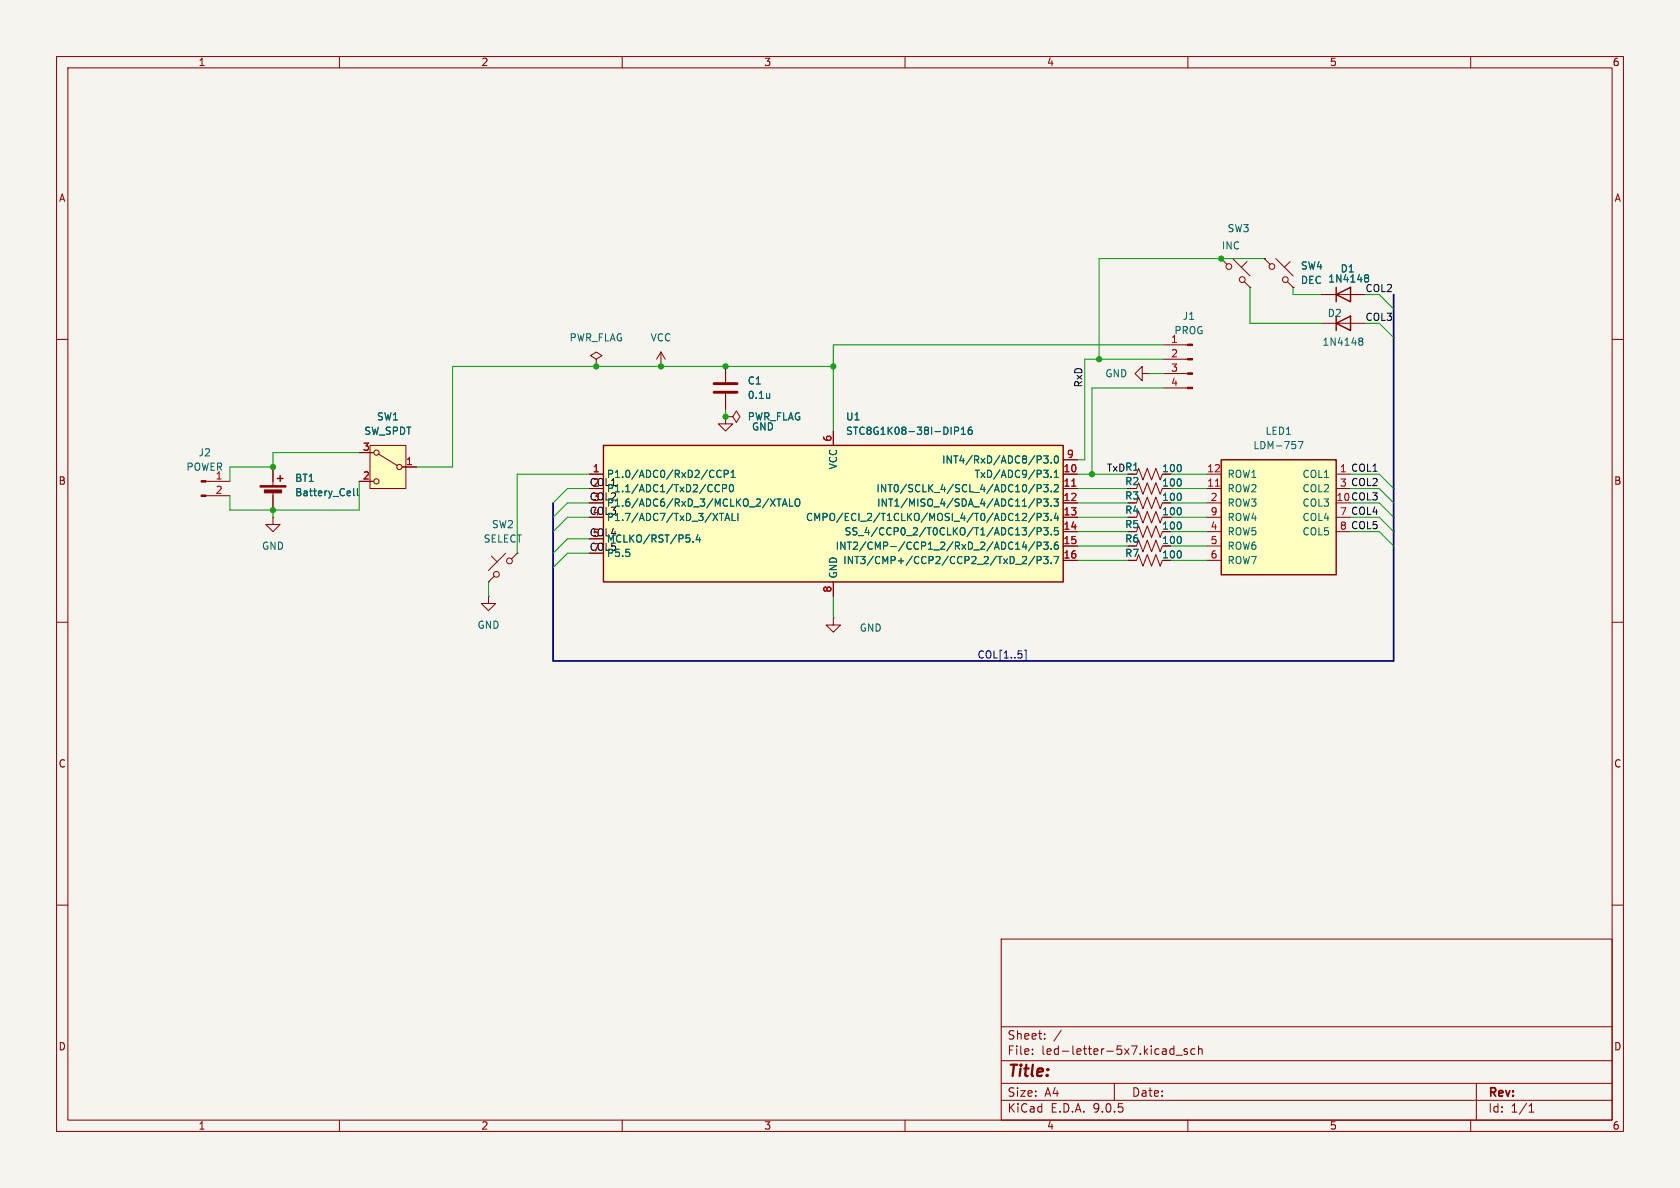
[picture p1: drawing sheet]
<svg xmlns="http://www.w3.org/2000/svg" width="297mm" height="210mm" viewBox="0 0 297 210" stroke-linecap="round" stroke-linejoin="round" font-family="sans-serif">
<path d="M0 0h297v210h-297z" fill="#f5f4ef" stroke="#f5f4ef" stroke-width=".18"/>
<g fill="none" stroke="#840000" stroke-width=".18">
<path d="M10 10h277v190h-277zM12 12h273v186h-273zM60 10v2M110 10v2M160 10v2M210 10v2M260 10v2M10 60h2M285 60h2M200.9 91.4l.4-1 .8 2.1 .7-2.1 .8 2.1 .7-2.1 .8 2.1 .4-1.1M10 110h2M285 110h2"/>
<path d="M10 160h2M177 166h108v32h-108zM285 160h2M60 198v2M110 198v2M160 198v2M177 194.5h108M177 191.5h108M177 187.5h108M177 181.5h108M182.5 186.3v.1M182.5 185.5v.1"/>
<path d="M184.7 183.6v.1M184.7 182.8v.1M187.6 182.1l-1.3 2M197 191.5v3M207.5 184.9v1.5M207.5 185.5l-.4-.1-.3 .3v.4l.2 .2h.5M207.9 186.5h1.1M209.9 185.5l-.4-.1-.2 .2 .1 .2 .5 .2v.3h-.6M210 198v2M211.2 185.5l-.4-.1-.3 .3v.4l.2 .2h.5M211.9 185.5l.2-.1 .4 .1v.9M211.9 184.9v1.5"/>
<path d="M260 198v2M261 191.5v6.5M270.3 196.6h.9M270.3 195.5l.4-.4v1.5"/>
</g>
<path d="M215.9 81.3h20.3v20.3h-20.3z" fill="#ffffc2"/>
<path d="M215.9 81.3h20.3v20.3h-20.3z" fill="none" stroke="#840000" stroke-width=".25"/>
<g fill="none" stroke="#840000" stroke-width=".18">
<path d="M213.4 83.8h2.5M213.4 86.4h2.5M213.4 88.9h2.5M213.4 91.4h2.5M213.4 94h2.5M213.4 96.5h2.5M213.4 99.1h2.5M236.2 83.8h2.6M236.2 86.4h2.6M236.2 91.4h2.6M236.2 94h2.6M147.3 109.2v1.3h1.3l-1.3 1.3-1.3-1.3h1.3"/>
<path d="M147.3 109.2h.1"/>
</g>
<path d="M214.9 85.9h.7" fill="none" stroke="#a90000" stroke-width=".18"/>
<path d="M229.5 78h.9l-.6 1.3" fill="none" stroke="#006464" stroke-width=".18"/>
<path d="M106.7 78.7h81.3v24.2h-81.3z" fill="#ffffc2"/>
<path d="M106.7 78.7h81.3v24.2h-81.3zM49 84.6h1M49.5 84.1v1" fill="none" stroke="#840000" stroke-width=".25"/>
<g fill="none" stroke="#840000" stroke-width=".18">
<path d="M128.3 73.7v1.2h1.2l-1.2 1.3-1.3-1.3h1.3M128.3 73.7h.1M147.3 76.2v2.5M36.4 85.1h4.2M36.4 87.6h4.2M48.3 91.4v1.3h1.2l-1.2 1.3-1.3-1.3h1.3M48.3 91.4h.1M48.3 82.6v3.3M48.3 86.9v3.3M86.9 98.3l1 1M89.4 97.8l-3 3M91.4 97.8l-1 1"/>
<path d="M91.4 97.8h.1M104.1 83.8h2.6M188 83.8h2.5M188 81.3h2.5M188 86.4h2.5M188 88.9h2.5M188 91.4h2.5M188 94h2.5M188 96.5h2.5M188 99.1h2.5M200.9 86.4l.4-1.1 .8 2.1 .7-2.1 .8 2.1 .7-2.1 .8 2.1 .4-1M86.4 102.9h.1"/>
<path d="M86.4 105.4v1.3h1.2l-1.2 1.3-1.3-1.3h1.3M86.4 105.4h.1M87.4 101.9l-1 1M147.3 102.9v2.5"/>
<circle cx="90.1" cy="99.2" r=".51"/>
<circle cx="87.8" cy="101.5" r=".51"/>
</g>
<g fill="none" stroke="#006464" stroke-width=".18">
<path d="M168.7 76.2l.7-.1 .1-.2-.1-.3-.7-.1v1.3M170 76.8h.7M170 75.9l.3-.4v1.3M171.8 75.5l-.4 .1a.86 .86 0 0 0 0 1.2l.4-.1 .1-.5-.3-.2-.3 .1-.1 .1M62.5 86.4v1.1l.2 .1M63.2 86.4v1.1l.2 .1M122.5 95.7v.1M123.4 94.5l-.3 .9h.8M123.7 95v.8M126.5 86.6l.3 .3 .4-.1M127.2 85.8l-.4-.1-.3 .3M127.2 90.7h.7"/>
<path d="M127.5 83.3a.6 .6 0 0 0-.8 .4 .6 .6 0 0 0 .5 .7l.3-.1M127.7 86.3h.6l.2-.2-.1-.3-.7-.1v1.2M128 83.8l.6-.1 .2-.1-.1-.3-.7-.2v1.3M128.2 92l.4-1.3 .4 1.3M128.3 91.7h.6M129.1 85.7h.1a.68 .68 0 0 1 .5 .6 .68 .68 0 0 1-.5 .6 .84 .84 0 0 1-.1-1.2zM129.2 84.4h.8M129.2 83.5l.4-.4v1.3M129.4 90.7v1.3h.6M130.5 90.7v1.3M137.3 88.2h.8M137.7 88.2v1.3"/>
<path d="M138.3 89.5l.4-1.3 .5 1.3M138.4 89.1h.6M139.6 88.2v1.3h.6M140.6 88.4l.3-.2a.43 .43 0 0 1 .5 .4v.5a.42 .42 0 0 1-.4 .4 .42 .42 0 0 1-.4-.4zM180.8 90.8l.4-.1 .3 .4-.8 .9h.8M180.9 98.4h.5l.1 .3-.8 .9h.8M181.1 95.8l-.3 .9h.7M181.4 96.3v.8M182.9 85.6l-1.1 1.6M182.9 88.1l-1.1 1.7M182.9 90.7l-1.1 1.6M182.9 93.2l-1.1 1.7"/>
<path d="M182.9 95.8l-1.1 1.6M182.9 98.3l-1.1 1.6M183.4 86.3h.6l.1-.2-.1-.3-.6-.1v1.2M183.4 88.9l.6-.1 .1-.2-.1-.3-.6-.1v1.3M183.4 91.4h.6l.1-.2-.1-.3-.6-.2v1.3M183.4 94l.6-.1 .1-.2-.1-.3-.6-.1v1.3M183.4 96.5l.6-.1 .1-.1-.1-.3-.6-.2v1.3M183.4 99h.6l.1-.2-.1-.3-.6-.1v1.2M184.5 83.1h.8l-.4 .5 .3 .1 .1 .5-.2 .2h-.4M184.5 85.7h.8l-.4 .5 .3 .1v.5l-.1 .1-.6-.1M184.5 88.2h.8l-.4 .5 .3 .1v.6l-.1 .1-.6-.1M184.5 90.7h.8l-.4 .5 .3 .2v.5l-.1 .1-.6-.1"/>
<path d="M184.5 80.6h.8l-.4 .5 .3 .1v.5l-.1 .2-.6-.2M184.5 93.3h.8l-.4 .5 .3 .1v.5l-.1 .2-.6-.2M184.5 95.8h.8l-.4 .5 .3 .1v.6l-.1 .1-.6-.1M184.5 98.4h.8l-.4 .5 .3 .1v.5l-.1 .1-.6-.1M185.8 81.7v.2M185.8 84.3v.1M185.8 86.8v.1M185.8 89.4v.1M185.8 91.9v.1M185.8 94.4v.2M185.8 97v.1M185.8 99.5v.1"/>
<path d="M186.3 88.2h.8l-.4 .5 .3 .1v.6l-.1 .1-.6-.1M186.3 98.4h.9l-.6 1.2M186.4 84.4h.7M186.4 85.8l.5-.1 .2 .3-.8 .9h.8M186.4 83.5l.3-.4v1.3M186.5 80.7l.2-.1a.68 .68 0 0 1 .4 .6 .68 .68 0 0 1-.4 .7l-.2-.2-.1-.3zM186.7 90.7l-.3 .9h.8M187 95.8l-.4 .1a.86 .86 0 0 0 0 1.2l.4-.1 .1-.4-.2-.3-.4 .1-.1 .2M187 91.2v.8M187 93.3h-.6v.6l.2-.1h.4l.1 .2-.1 .4-.1 .2-.5-.2"/>
</g>
<path d="M189.5 85.9h.7" fill="none" stroke="#a90000" stroke-width=".18"/>
<g fill="#840000" stroke="#840000" stroke-width=".18">
<path d="M35.6 85h.8v.2h-.8z"/>
<path d="M35.6 87.5h.8v.3h-.8z"/>
<path d="M46 85.9h4.5v.2h-4.5z"/>
<path d="M46.7 86.6h3.1v.5h-3.1z"/>
</g>
<path d="M65.4 78.7h6.4v7.7h-6.4z" fill="#ffffc2"/>
<g fill="none" stroke="#840000" stroke-width=".18">
<path d="M215.9 45.7l1 1M215.9 45.7h.1M217.9 45.7l3.1 3.1M220 49.8l1 1M220.5 46.2l-1 1M221 50.8h.1M223.5 45.7l1 1M223.5 45.7h.1M225.6 45.7l3 3.1M227.6 49.8l1 1M228.1 46.2l-1 1M228.6 50.8h.1"/>
<path d="M233.7 52.1h7.6M233.7 57.2h7.6M65.4 78.7h6.4v7.7h-6.4zM105.4 63.5l1-.6-1-.7-1 .7 1 .6v1.3M105.4 64.8h.1M116.8 64.8h.1M116.8 62.2l-.7 1.3M116.8 62.2l.8 1.3M116.8 62.2v2.6M128.3 73.7h1.2l.7 1 .6-1-.6-1.1-.7 1.1M128.3 73.7h.1M128.3 64.8v2.8"/>
<path d="M128.3 69.6v2.8M147.3 76.2v2.5M201.9 66v-1.2l-1.2 1.2 1.2 1.3v-1.3h1.3M203.2 66h.1M205.7 61h4.3M205.7 63.5h4.3M205.7 66h4.3M205.7 68.6h4.3M48.3 82.6v2.5M48.3 87.6v2.6M63.5 80h2.5M63.5 85.1h2.5"/>
<path d="M66.9 80.3l3.3 2M71.1 82.6h2.6M104.1 83.8h2.6M188 83.8h2.5M188 81.3h2.5M188 86.4h2.5M188 88.9h2.5M188 91.4h2.5M188 94h2.5M188 96.5h2.5M188 99.1h2.5M200.9 94l.4-1 .8 2 .7-2 .8 2 .7-2 .8 2 .4-1"/>
<path d="M200.9 88.9l.4-1 .8 2 .7-2 .8 2 .7-2 .8 2 .4-1M200.9 96.5l.4-1 .8 2 .7-2 .8 2 .7-2 .8 2 .4-1M200.9 99.1l.4-1.1 .8 2.1 .7-2.1 .8 2.1 .7-2.1 .8 2.1 .4-1M200.9 83.8l.4-1 .8 2 .7-2 .8 2 .7-2 .8 2 .4-1M147.3 102.9v2.5"/>
<circle cx="217.2" cy="47.1" r=".51"/>
<circle cx="219.6" cy="49.4" r=".51"/>
<circle cx="224.9" cy="47.1" r=".51"/>
<circle cx="227.2" cy="49.4" r=".51"/>
<circle cx="66.5" cy="80" r=".46"/>
<circle cx="66.5" cy="85.1" r=".46"/>
<circle cx="70.6" cy="82.6" r=".46"/>
</g>
<g fill="#840000" stroke="#840000" stroke-width=".18">
<path d="M210 60.8h.8v.3h-.8z"/>
<path d="M210 63.4h.8v.2h-.8z"/>
<path d="M210 65.9h.8v.3h-.8z"/>
<path d="M210 68.5h.8v.2h-.8z"/>
</g>
<path d="M236.2 52.1l2.6-1.3v2.5zM236.2 57.2l2.6-1.3v2.5zM236.2 50.8v2.5M236.2 55.9v2.5" fill="none" stroke="#840000" stroke-width=".25"/>
<g fill="none" stroke="#006464" stroke-width=".18">
<path d="M240.3 59.8h.4l.2 .1v.2l-.2 .2M241.3 49.1h.2M241.3 48.6h.4l.2 .1 .1 .2-.3 .2M241.3 49.8l.2 .1M241.5 49.1h.2M241.5 49.1l-.2 .1M241.7 49.1l.3 .3v.2l-.3 .3M136.1 69.6v.8M136.1 70.3l-.1 .1M168.7 76.2l.7-.1 .1-.2-.1-.3-.7-.1v1.3M170 76.8h.7M170 75.9l.3-.4v1.3"/>
<path d="M171.8 75.5l-.4 .1a.86 .86 0 0 0 0 1.2l.4-.1 .1-.5-.3-.2-.3 .1-.1 .1M240.3 60.2l.2 .1M240.5 60.3h.2M240.5 60.3l-.2 .1M240.7 60.3l.2 .2v.4l-.2 .1h-.4M62.5 86.4v1.1l.2 .1M63.2 86.4v1.1l.2 .1M122.5 95.7v.1M123.4 94.5l-.3 .9h.8M123.7 95v.8M126.5 86.6l.3 .3 .4-.1M127.2 85.8l-.4-.1-.3 .3"/>
<path d="M127.2 90.7h.7M127.5 83.3a.6 .6 0 0 0-.8 .4 .6 .6 0 0 0 .5 .7l.3-.1M127.7 86.3h.6l.2-.2-.1-.3-.7-.1v1.2M128 83.8l.6-.1 .2-.1-.1-.3-.7-.2v1.3M128.2 92l.4-1.3 .4 1.3M128.3 91.7h.6M129.1 85.7h.1a.68 .68 0 0 1 .5 .6 .68 .68 0 0 1-.5 .6 .84 .84 0 0 1-.1-1.2zM129.2 84.4h.8M129.2 83.5l.4-.4v1.3M129.4 90.7v1.3h.6M130.5 90.7v1.3M137.3 88.2h.8"/>
<path d="M137.7 88.2v1.3M138.3 89.5l.4-1.3 .5 1.3M138.4 89.1h.6M139.6 88.2v1.3h.6M140.6 88.4l.3-.2a.43 .43 0 0 1 .5 .4v.5a.42 .42 0 0 1-.4 .4 .42 .42 0 0 1-.4-.4zM180.8 90.8l.4-.1 .3 .4-.8 .9h.8M180.9 98.4h.5l.1 .3-.8 .9h.8M181.1 95.8l-.3 .9h.7M181.4 96.3v.8M182.9 85.6l-1.1 1.6M182.9 88.1l-1.1 1.7M182.9 90.7l-1.1 1.6"/>
<path d="M182.9 93.2l-1.1 1.7M182.9 95.8l-1.1 1.6M182.9 98.3l-1.1 1.6M183.4 88.9l.6-.1 .1-.2-.1-.3-.6-.1v1.3M183.4 86.3h.6l.1-.2-.1-.3-.6-.1v1.2M183.4 91.4h.6l.1-.2-.1-.3-.6-.2v1.3M183.4 94l.6-.1 .1-.2-.1-.3-.6-.1v1.3M183.4 96.5l.6-.1 .1-.1-.1-.3-.6-.2v1.3M183.4 99h.6l.1-.2-.1-.3-.6-.1v1.2M184.5 83.1h.8l-.4 .5 .3 .1 .1 .5-.2 .2h-.4M184.5 85.7h.8l-.4 .5 .3 .1v.5l-.1 .1-.6-.1M184.5 88.2h.8l-.4 .5 .3 .1v.6l-.1 .1-.6-.1"/>
<path d="M184.5 90.7h.8l-.4 .5 .3 .2v.5l-.1 .1-.6-.1M184.5 80.6h.8l-.4 .5 .3 .1v.5l-.1 .2-.6-.2M184.5 93.3h.8l-.4 .5 .3 .1v.5l-.1 .2-.6-.2M184.5 95.8h.8l-.4 .5 .3 .1v.6l-.1 .1-.6-.1M184.5 98.4h.8l-.4 .5 .3 .1v.5l-.1 .1-.6-.1M185.8 91.9v.1M185.8 81.7v.2M185.8 84.3v.1M185.8 86.8v.1M185.8 89.4v.1M185.8 94.4v.2M185.8 97v.1"/>
<path d="M185.8 99.5v.1M186.3 88.2h.8l-.4 .5 .3 .1v.6l-.1 .1-.6-.1M186.3 98.4h.9l-.6 1.2M186.4 84.4h.7M186.4 85.8l.5-.1 .2 .3-.8 .9h.8M186.4 83.5l.3-.4v1.3M186.5 80.7l.2-.1a.68 .68 0 0 1 .4 .6 .68 .68 0 0 1-.4 .7l-.2-.2-.1-.3zM186.7 90.7l-.3 .9h.8M187 95.8l-.4 .1a.86 .86 0 0 0 0 1.2l.4-.1 .1-.4-.2-.3-.4 .1-.1 .2M187 91.2v.8M187 93.3h-.6v.6l.2-.1h.4l.1 .2-.1 .4-.1 .2-.5-.2"/>
</g>
<path d="M126.2 67.8h4.1M126.2 69.3h4.1" fill="none" stroke="#840000" stroke-width=".51"/>
<path d="M181.1 114.9h.3v1.9h-.3" fill="none" stroke="#000084" stroke-width=".18"/>
<path d="M246.4 52.1v64.7h-148.6v-27.9" fill="none" stroke="#000084" stroke-width=".3"/>
<g fill="none" stroke="#009600" stroke-width=".18">
<path d="M221 50.8v6.4h12.7M223.5 45.7h-29.2v17.8M228.6 50.8v1.3h5.1M243.8 52.1l2.6 2.5M243.8 57.2l2.6 2.5M128.3 72.4v1.3M147.3 64.8h-67.3v17.8h-6.3M203.2 66h2.5M205.7 68.6h-12.7v15.2M205.7 63.5h-13.9v17.8h-1.3M205.7 61h-58.4v15.2M48.3 90.2v1.2"/>
<path d="M63.5 85.1v5.1h-22.9v-2.6M63.5 80h-15.2v2.6h-7.7v2.5M104.1 86.4h-3.8l-2.5 2.5M104.1 88.9h-3.8l-2.5 2.5M104.1 83.8h-12.7v14M104.1 91.4h-3.8l-2.5 2.6M104.1 95.3h-3.8l-2.5 2.5M104.1 97.8h-3.8l-2.5 2.5M190.5 94h8.9M190.5 86.4h8.9M190.5 88.9h8.9M190.5 83.8h8.9"/>
<path d="M190.5 91.4h8.9M190.5 99.1h8.9M190.5 96.5h8.9M207 94h6.4M207 86.4h6.4M207 88.9h6.4M207 83.8h6.4M207 91.4h6.4M207 99.1h6.4M207 96.5h6.4M238.8 94h5l2.6 2.5M238.8 86.4h5l2.6 2.5"/>
<path d="M238.8 88.9h5l2.6 2.5M238.8 83.8h5l2.6 2.6M238.8 91.4h5l2.6 2.6M86.4 102.9v2.5M147.3 105.4v3.8"/>
</g>
<path d="M189.5 85.9h.7" fill="none" stroke="#a90000" stroke-width=".18"/>
<g fill="#009600" stroke="#009600" stroke-width=".18">
<circle cx="147.3" cy="64.8" r=".46"/>
<circle cx="193" cy="83.8" r=".46"/>
<circle cx="194.3" cy="63.5" r=".46"/>
<circle cx="116.8" cy="64.8" r=".46"/>
<circle cx="128.3" cy="73.7" r=".46"/>
<circle cx="105.4" cy="64.8" r=".46"/>
<circle cx="128.3" cy="64.8" r=".46"/>
<circle cx="48.3" cy="90.2" r=".46"/>
<circle cx="48.3" cy="82.6" r=".46"/>
<circle cx="215.9" cy="45.7" r=".46"/>
</g>
<text font-size="2.8" fill="#840000" x="178" y="190.9">Title:</text>
<g font-size="2.1" fill="#840000">
<text x="178" y="184">Sheet:</text>
<text x="178" y="186.7">File:</text>
<text x="184.1" y="186.7">led-letter-5x7.kicad_sch</text>
<text x="178" y="196.9">KiCad</text>
<text x="178" y="194.1">Size:</text>
<text x="184.7" y="194.1">A4</text>
<text x="185.7" y="196.9">E.D.A.</text>
<text x="193.3" y="196.9">9.0.5</text>
<text x="200" y="194.1">Date:</text>
<text x="263" y="194.3">Rev:</text>
<text x="263" y="196.9">Id:</text>
<text x="267.1" y="196.9">1/1</text>
</g>
<g font-size="1.8" fill="#840000">
<text x="35" y="11.9">1</text>
<text x="85" y="11.9">2</text>
<text x="135" y="11.9">3</text>
<text x="185" y="11.9">4</text>
<text x="235" y="11.9">5</text>
<text x="285" y="11.9">6</text>
<text x="10.3" y="35.9">A</text>
<text x="285.3" y="35.9">A</text>
<text x="198.8" y="83.4">R1</text>
<text x="205.3" y="83.7">100</text>
<text x="10.3" y="85.9">B</text>
<text x="198.8" y="86">R2</text>
<text x="198.8" y="88.5">R3</text>
<text x="205.3" y="86.2">100</text>
<text x="205.3" y="88.7">100</text>
<text x="285.3" y="85.9">B</text>
<text x="198.8" y="91">R4</text>
<text x="198.8" y="93.6">R5</text>
<text x="205.3" y="91.3">100</text>
<text x="205.3" y="93.8">100</text>
<text x="104.1" y="97.4">COL5</text>
<text x="198.8" y="96.1">R6</text>
<text x="198.8" y="98.7">R7</text>
<text x="205.3" y="96.4">100</text>
<text x="205.3" y="98.9">100</text>
<text x="10.3" y="135.9">C</text>
<text x="285.3" y="135.9">C</text>
<text x="10.3" y="185.9">D</text>
<text x="285.3" y="185.9">D</text>
<text x="35" y="199.9">1</text>
<text x="85" y="199.9">2</text>
<text x="135" y="199.9">3</text>
<text x="185" y="199.9">4</text>
<text x="235" y="199.9">5</text>
<text x="285" y="199.9">6</text>
</g>
<g font-size="1.8" fill="#006464">
<text x="216.9" y="41.2">SW3</text>
<text x="215.9" y="44.3">INC</text>
<text x="229.9" y="47.9">SW4</text>
<text x="229.9" y="50.4">DEC 1N4148</text>
<text x="236.9" y="48.4">D1</text>
<text x="241.3" y="51.7">COL2</text>
<text x="207.5" y="59.3">PROG</text>
<text x="209" y="56.7">J1</text>
<text x="234.6" y="56.2">D2</text>
<text x="100.6" y="60.6">PWR_FLAG</text>
<text x="114.9" y="60.6">VCC</text>
<text x="233.7" y="61.3">1N4148</text>
<text x="132.1" y="68.2">C1</text>
<text x="132.1" y="70.7">0.1u</text>
<text x="195.3" y="66.9">GND</text>
<text x="64.3" y="77.1">SW_SPDT</text>
<text x="66.5" y="74.5">SW1</text>
<text x="132.1" y="74.5">PWR_FLAG</text>
<text x="132.8" y="76.3">GND</text>
<text x="149.5" y="77.1">STC8G1K08-38I-DIP16</text>
<text x="149.5" y="74.5">U1</text>
<text x="223.6" y="77.1">LED1</text>
<text x="32.9" y="83.4">POWER</text>
<text x="35" y="80.9">J2</text>
<text x="148.2" y="83.1" transform="rotate(-90 148.2 83.1)">VCC</text>
<text x="166.4" y="82.1">INT4/RxD/ADC8/P3.0</text>
<text x="221.5" y="79.6">LDM-757</text>
<text x="52.1" y="85.4">BT1</text>
<text x="52.1" y="87.9">Battery_Cell</text>
<text x="104.1" y="86">COL1</text>
<text x="104.1" y="88.6">COL2</text>
<text x="107.2" y="84.7">P1.0/ADC0/RxD2/CCP1</text>
<text x="107.2" y="87.2">P1.1/ADC1/TxD2/CCP0</text>
<text x="107.2" y="89.8">P1.6/ADC6/RxD_3/MCLKO_2/XTALO</text>
<text x="154.8" y="87.2">INT0/SCLK_4/SCL_4/ADC10/P3.2</text>
<text x="155" y="89.8">INT1/MISO_4/SDA_4/ADC11/P3.3</text>
<text x="172.2" y="84.7">TxD/ADC9/P3.1</text>
<text x="216.9" y="84.7">ROW1</text>
<text x="216.9" y="87.2">ROW2</text>
<text x="216.9" y="89.8">ROW3</text>
<text x="230.2" y="84.7">COL1</text>
<text x="230.2" y="87.2">COL2</text>
<text x="230.2" y="89.8">COL3</text>
<text x="86.9" y="93.6">SW2</text>
<text x="104.1" y="91.1">COL3</text>
<text x="104.1" y="94.9">COL4</text>
<text x="107.2" y="92.3">P1.7/ADC7/TxD_3/XTALI</text>
<text x="142.4" y="92.3">CMPO/ECI_2/T1CLKO/MOSI_4/T0/ADC12/P3.4</text>
<text x="149.2" y="94.8">SS_4/CCP0_2/T0CLKO/T1/ADC13/P3.5</text>
<text x="216.9" y="92.3">ROW4</text>
<text x="216.9" y="94.8">ROW5</text>
<text x="230.2" y="92.3">COL4</text>
<text x="230.2" y="94.8">COL5</text>
<text x="46.2" y="97.4">GND</text>
<text x="85.4" y="96.1">SELECT</text>
<text x="107.2" y="96.1">MCLKO/RST/P5.4</text>
<text x="107.2" y="98.7">P5.5</text>
<text x="147.6" y="97.4">INT2/CMP-/CCP1_2/RxD_2/ADC14/P3.6</text>
<text x="149" y="99.9">INT3/CMP+/CCP2/CCP2_2/TxD_2/P3.7</text>
<text x="216.9" y="97.4">ROW6</text>
<text x="216.9" y="99.9">ROW7</text>
<text x="148.2" y="102.4" transform="rotate(-90 148.2 102.4)">GND</text>
<text x="84.3" y="111.4">GND</text>
<text x="151.9" y="111.9">GND</text>
</g>
<text font-size="1.8" fill="#009600" x="241.3" y="56.8">COL3</text>
<g font-size="1.8" fill="#a90000">
<text x="206.9" y="60.7">1</text>
<text x="206.9" y="63.2">2</text>
<text x="206.9" y="65.8">3</text>
<text x="206.9" y="68.3">4</text>
<text x="64.1" y="79.8">3</text>
<text x="71.7" y="82.3">1</text>
<text x="104.7" y="83.6">1</text>
<text x="147.1" y="78.2" transform="rotate(-90 147.1 78.2)">6</text>
<text x="187.9" y="83.6">10</text>
<text x="188.5" y="81">9</text>
<text x="213.3" y="83.6">12</text>
<text x="38" y="84.8">1</text>
<text x="38" y="87.4">2</text>
<text x="64.1" y="84.8">2</text>
<text x="104.7" y="86.1">2</text>
<text x="104.7" y="88.6">3</text>
<text x="187.9" y="86.1">11</text>
<text x="187.9" y="88.6">12</text>
<text x="213.3" y="86.1">11</text>
<text x="213.9" y="88.6">2</text>
<text x="104.7" y="91.2">4</text>
<text x="104.7" y="95">5</text>
<text x="187.9" y="91.2">13</text>
<text x="187.9" y="93.7">14</text>
<text x="213.9" y="91.2">9</text>
<text x="213.9" y="93.7">4</text>
<text x="104.7" y="97.5">7</text>
<text x="187.9" y="96.3">15</text>
<text x="187.9" y="98.8">16</text>
<text x="213.9" y="96.3">5</text>
<text x="213.9" y="98.8">6</text>
<text x="147.1" y="104.8" transform="rotate(-90 147.1 104.8)">8</text>
</g>
<g font-size="1.8" fill="#0f0f0f">
<text x="191.4" y="68.6" transform="rotate(-90 191.4 68.6)">RxD</text>
<text x="195.6" y="83.5">TxDR1</text>
<text x="236.8" y="83.6">1 COL1</text>
<text x="236.2" y="88.6">10 COL3</text>
<text x="236.8" y="86.1">3 COL2</text>
<text x="236.8" y="91.2">7 COL4</text>
<text x="236.8" y="93.7">8 COL5</text>
</g>
<text font-size="1.8" fill="#000084" x="172.7" y="116.5">COL[1..5]</text>
</svg>
